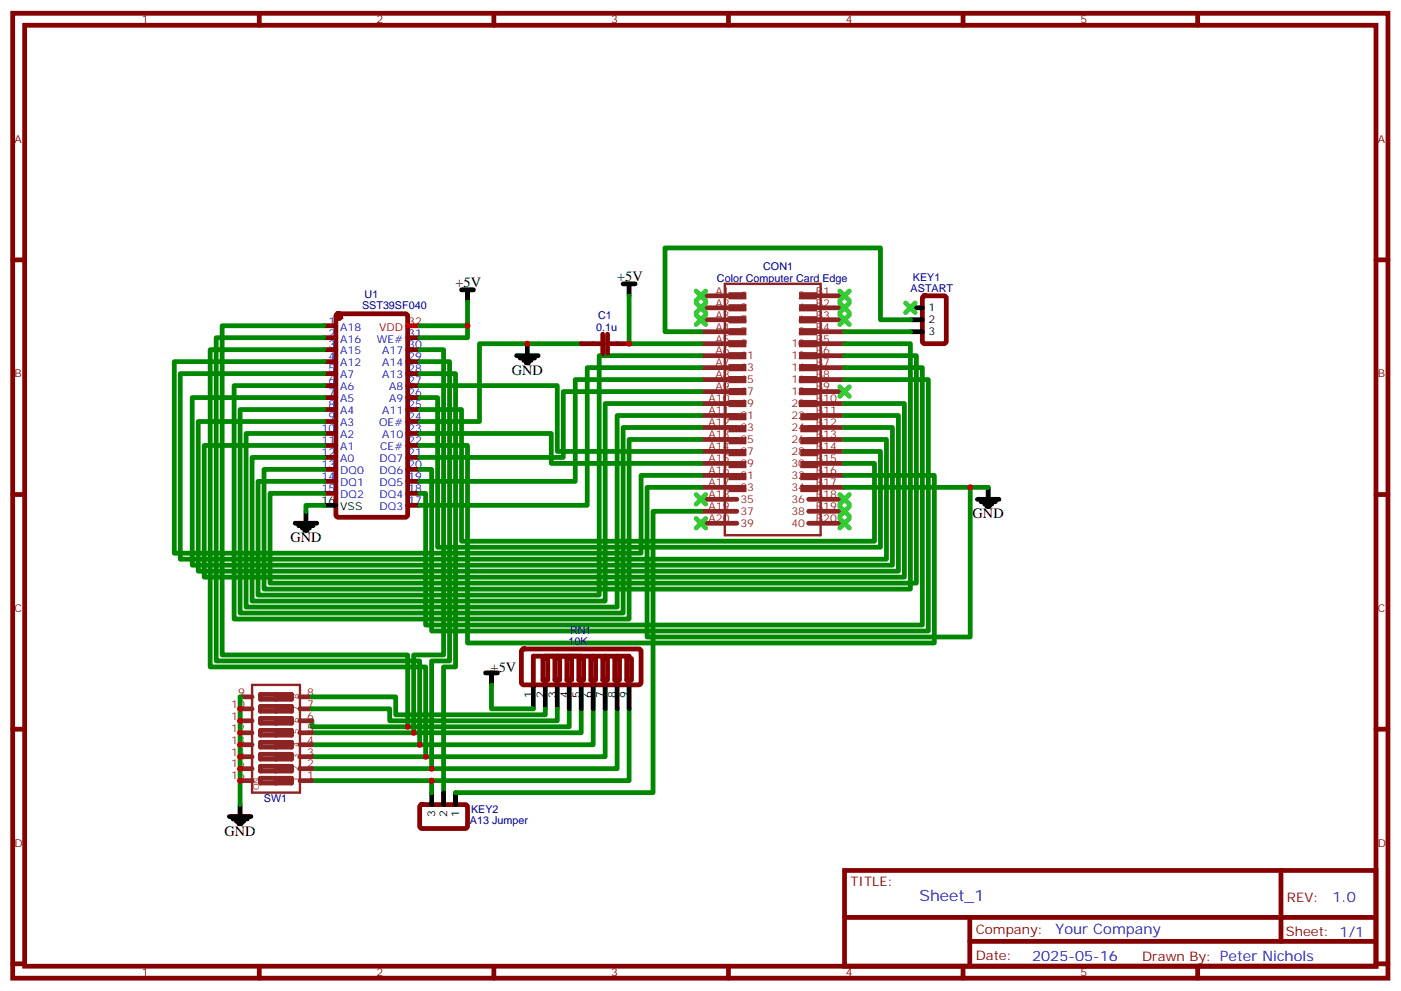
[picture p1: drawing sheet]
<svg xmlns="http://www.w3.org/2000/svg" width="413mm" height="292mm" viewBox="0 0 413 292" stroke-linecap="round" stroke-linejoin="round" font-family="sans-serif">
<g fill="none" stroke="#870000" stroke-width="1.4">
<path d="M3.7 3.9h405.4v284.4h-405.4zM7.3 7.4h398.3v277.3h-398.3zM76.4 3.9v3.5M145.6 3.9v3.5M214.7 3.9v3.5M283.8 3.9v3.5M353 3.9v3.5M3.7 76.6h3.6M405.6 76.6h3.5M95.5 96h3.5M95.5 99.5h3.5M99.2 92.7l.5-.2h19.8l.6 .4 .1 58.8-.5 .7h-20l-.7-.4v-58.8z"/>
<path d="M120.2 99.5h3.5M272.1 87.4l.5-.2h5.6l.7 .4v13l-.5 .6-5.8 .1-.7-.5v-12.9zM95.5 103h3.5M95.5 106.6h3.5M95.5 110.1h3.5M95.5 113.6h3.5M95.5 117.2h3.5M120.2 103h3.5M120.2 106.6h3.5M120.2 110.1h3.5M120.2 113.6h3.5M120.2 117.2h3.5"/>
<path d="M171.3 101.3h3.5M181.9 101.3h3.5M95.5 120.7h3.5M95.5 124.2h3.5M95.5 127.7h3.5M95.5 131.3h3.5M95.5 134.8h3.5M95.5 138.3h3.5M120.2 120.7h3.5M120.2 124.2h3.5M120.2 127.7h3.5M120.2 131.3h3.5"/>
<path d="M120.2 134.8h3.5M120.2 138.3h3.5M3.7 145.7h3.6M95.5 141.9h3.5M95.5 145.4h3.5M120.2 141.9h3.5M120.2 145.4h3.5M120.2 148.9h3.5M405.6 145.7h3.5M153.9 191.4l.5-.2 34.1 .1 .4 .6v9.5l-.7 .4h-34.1l-.4-.7v-9.2zM160 194.1h1.4v6.3h-1.4zM160.7 193.4v.7"/>
<path d="M163.5 194.1h1.5v6.3h-1.5zM164.3 193.4v.7M167.1 194.1h1.4v6.3h-1.4zM167.8 193.4v.7M170.6 194.1h1.4v6.3h-1.4zM171.3 193.4v.7M174.1 194.1h1.4v6.3h-1.4zM174.8 193.4v.7M177.7 194.1h1.4v6.3h-1.4zM178.4 193.4v.7M181.2 194.1h1.4v6.3h-1.4zM181.9 193.4v.7"/>
<path d="M184.7 194.1h1.4v6.3h-1.4zM185.4 194.1v-.7h-28.2v8.4M3.7 214.9h3.6M160.7 200.4v1.4M164.3 200.4v1.4M167.8 200.4v1.4M171.3 200.4v1.4M174.8 200.4v1.4M178.4 200.4v1.4M181.9 200.4v1.4M185.4 200.4v1.4M405.6 214.9h3.5"/>
<path d="M123.9 237.3l.5-.2 13 .1 .4 .6-.1 5.9-.6 .5-13-.1-.4-.6v-5.7zM248.9 256.5h156.7v28.2h-156.7zM377.5 256.5l.1 20.9M249 270.4h156.4M285.8 277.4h119.6M285.8 270.4v14.1M3.7 284h3.6M76.4 284.7v3.6M145.6 284.7v3.6M214.7 284.7v3.6M283.8 284.7v3.6M353 284.7v3.6"/>
<path d="M405.6 284h3.5"/>
</g>
<circle cx="99.9" cy="93.3" r=".53" fill="#870000" stroke="#870000" stroke-width="1.4"/>
<g fill="none" stroke="#000" stroke-width="1.4">
<path d="M136 85.4h3.6M137.8 85.4v3.5M183.7 83.6h3.5M185.4 83.6v3.6M268.3 90.7h3.6M268.3 94.2h3.6M268.3 97.8h3.6M152.3 104.8h6.3M153.3 105.5h4.3M154.4 106.2h2.1M155.1 106.9h.7M155.4 101.3v3.5"/>
<path d="M87 154.2h6.3M88.1 154.9h4.2M89.1 155.6h2.1M89.8 156.3h.7M90.2 150.7v3.5M95.5 148.9h3.5M288.1 147.1h6.3M289.1 147.8h4.3M290.2 148.6h2.1M290.9 149.3h.7M291.3 143.6v3.5M143.1 198.3h3.5"/>
<path d="M144.9 198.3v3.5M157.2 201.8v7.1M160.7 201.8v7.1M164.3 201.8v7.1M167.8 201.8v7.1M171.3 201.8v7.1M174.8 201.8v7.1M178.4 201.8v7.1M181.9 201.8v7.1M185.4 201.8v7.1M70.8 237.1v3.5M127.2 233.6v3.5"/>
<path d="M130.7 233.6v3.5M134.3 233.6v3.5M67.6 240.6h6.3M68.7 241.3h4.2M69.7 242h2.1M70.4 242.7h.7"/>
</g>
<path d="M120.2 96h3.5" fill="none" stroke="#f00" stroke-width="1.4"/>
<path d="M213.6 83.6h28.3v74.1h-28.3zM74.3 201.8h14.1v31.8h-14.1z" fill="none" stroke="#8c2424" stroke-width=".71"/>
<g fill="#8c2424" stroke="#8c2424" stroke-width="1.4">
<path d="M215.4 86.8h3.9v.7h-3.9z"/>
<path d="M215.4 90.3h3.9v.8h-3.9z"/>
<path d="M215.4 93.9h3.9v.7h-3.9z"/>
<path d="M215.4 97.4h3.9v.7h-3.9z"/>
<path d="M215.4 100.9h3.9v.7h-3.9z"/>
<path d="M236.2 86.8h3.9v.7h-3.9z"/>
<path d="M236.2 90.3h3.9v.8h-3.9z"/>
<path d="M236.2 93.9h3.9v.7h-3.9z"/>
<path d="M236.2 97.4h3.9v.7h-3.9z"/>
<path d="M236.2 100.9h3.9v.7h-3.9z"/>
<path d="M236.2 104.5h3.9v.7h-3.9z"/>
<path d="M215.4 104.5h3.9v.7h-3.9z"/>
<path d="M215.4 108h3.9v.7h-3.9z"/>
<path d="M215.4 111.5h3.9v.7h-3.9z"/>
<path d="M215.4 115h3.9v.7h-3.9z"/>
<path d="M215.4 118.6h3.9v.7h-3.9z"/>
<path d="M236.2 108h3.9v.7h-3.9z"/>
<path d="M236.2 111.5h3.9v.7h-3.9z"/>
<path d="M236.2 115h3.9v.7h-3.9z"/>
<path d="M236.2 118.6h3.9v.7h-3.9z"/>
<path d="M236.6 122.4h3.9v.8h-3.9z"/>
<path d="M236.6 126h3.9v.7h-3.9z"/>
<path d="M236.6 129.5h3.9v.7h-3.9z"/>
<path d="M236.6 133h3.9v.7h-3.9z"/>
<path d="M236.6 136.6h3.9v.7h-3.9z"/>
<path d="M236.6 140.1h3.9v.7h-3.9z"/>
<path d="M236.6 143.6h3.9v.7h-3.9z"/>
<path d="M215.4 122.4h3.9v.8h-3.9z"/>
<path d="M215.4 126h3.9v.7h-3.9z"/>
<path d="M215.4 129.5h3.9v.7h-3.9z"/>
<path d="M215.4 133h3.9v.7h-3.9z"/>
<path d="M215.4 136.6h3.9v.7h-3.9z"/>
<path d="M215.4 140.1h3.9v.7h-3.9z"/>
<path d="M215.4 143.6h3.9v.7h-3.9z"/>
<path d="M81.7 205h1.4v.7h-1.4z"/>
<path d="M83.8 205h1.4v.7h-1.4z"/>
<path d="M81.7 208.5h1.4v.7h-1.4z"/>
<path d="M83.8 208.5h1.4v.7h-1.4z"/>
<path d="M81.7 212.1h1.4v.7h-1.4z"/>
<path d="M83.8 212.1h1.4v.7h-1.4z"/>
<path d="M81.7 215.6h1.4v.7h-1.4z"/>
<path d="M83.8 215.6h1.4v.7h-1.4z"/>
<path d="M81.7 219.1h1.4v.7h-1.4z"/>
<path d="M83.8 219.1h1.4v.7h-1.4z"/>
<path d="M81.7 222.6h1.4v.7h-1.4z"/>
<path d="M83.8 222.6h1.4v.7h-1.4z"/>
<path d="M81.7 226.2h1.4v.7h-1.4z"/>
<path d="M83.8 226.2h1.4v.7h-1.4z"/>
<path d="M81.7 229.7h1.4v.7h-1.4z"/>
<path d="M83.8 229.7h1.4v.7h-1.4z"/>
</g>
<g fill="none" stroke="#8c2424" stroke-width="1.4">
<path d="M206.6 87.2h10.6M206.6 90.7h10.6M206.6 94.2h10.6M206.6 97.8h10.6M238.3 87.2h10.6M238.3 90.7h10.6M238.3 94.2h10.6M238.3 97.8h10.6M206.6 101.3h10.6M206.6 104.8h10.6M206.6 108.3h10.6M206.6 111.9h10.6"/>
<path d="M206.6 115.4h10.6M206.6 118.9h10.6M238.3 101.3h10.6M238.3 104.8h10.6M238.3 108.3h10.6M238.3 111.9h10.6M238.3 115.4h10.6M238.3 118.9h10.6M206.6 122.4h10.6M206.6 126h10.6M206.6 129.5h10.6M206.6 133h10.6"/>
<path d="M206.6 136.6h10.6M238.3 122.4h10.6M238.3 126h10.6M238.3 129.5h10.6M238.3 133h10.6M238.3 136.6h10.6M206.6 140.1h10.6M206.6 143.6h10.6M206.6 147.1h10.6M206.6 150.7h10.6M206.6 154.2h10.6M238.3 140.1h10.6"/>
<path d="M238.3 143.6h10.6M238.3 147.1h10.6M238.3 150.7h10.6M238.3 154.2h10.6M70.8 205.4h3.5M70.8 208.9h3.5M70.8 212.4h3.5M70.8 215.9h3.5M70.8 219.5h3.5M76.8 204.6h9.1v1.5h-9.1zM76.8 208.2h9.1v1.4h-9.1zM76.8 211.7h9.1v1.4h-9.1z"/>
<path d="M76.8 215.2h9.1v1.4h-9.1zM76.8 218.8h9.1v1.4h-9.1zM81.4 204.6v1.5M81.4 208.2v1.4M81.4 211.7v1.4M81.4 215.2v1.4M81.4 218.8v1.4M83.1 205h.7M83.1 205.7h.7M83.1 208.5h.7M83.1 209.2h.7M83.1 212.1h.7"/>
<path d="M83.1 212.8h.7M83.1 215.6h.7M83.1 216.3h.7M83.1 219.1h.7M83.1 219.8h.7M88.4 205.4h3.5M88.4 208.9h3.5M88.4 212.4h3.5M88.4 215.9h3.5M88.4 219.5h3.5M70.8 223h3.5M70.8 226.5h3.5"/>
<path d="M70.8 230h3.5M76.8 222.3h9.1v1.4h-9.1zM76.8 225.8h9.1v1.4h-9.1zM76.8 229.3h9.1v1.5h-9.1zM81.4 222.3v1.4M81.4 225.8v1.4M81.4 229.3v1.5M83.1 222.6h.7M83.1 223.3h.7M83.1 226.2h.7M83.1 226.9h.7M83.1 229.7h.7"/>
<path d="M83.1 230.4h.7M88.4 223h3.5M88.4 226.5h3.5M88.4 230h3.5"/>
</g>
<g fill="none" stroke="#008700" stroke-width="1.4">
<path d="M95.5 96h-30v97h54.7v21.2M95.5 99.5h-31.8v95.3h60v24.7M137.8 88.9v7.1h-14.1M137.8 96v3.5h-14.1M185.4 87.2v14.1h21.2M248.9 97.8h19.4M268.3 94.2h-8.8v-21.1h-63.5v24.7h10.6M95.5 113.6h-26.5v68.8h116.4v-52.9h21.2M95.5 103h-33.6v93.5h63.5v26.5M95.5 117.2h-38.8v49.3h206.3v-40.5h-14.1M95.5 110.1h-42.4v54.7h208.2v-35.3h-12.4M95.5 106.6h-44.1v56.4h137.5v-22.9h17.7"/>
<path d="M123.7 113.6h40.6v19.4h42.3M123.7 103h7v90h-8.8v22.9M123.7 106.6h8.8v88.2h-5.3v31.7M123.7 110.1h10.6v86.4h-3.6v37.1M123.7 117.2h5.3v44.1h130.5v-28.3h-10.6M171.3 101.3h-30v22.9h-17.6M206.6 115.4h-40.6v19.4h-42.3M206.6 111.9h-37.1v30h-45.8M206.6 108.3h-33.5v40.6h-49.4M206.6 104.8h-30v70.6h-100.5v-33.5h19.4M206.6 118.9h-28.2v58.2h-104.1v-42.3h21.2M248.9 101.3h19.4v72.3h-190.5v-35.3h17.7"/>
<path d="M248.9 104.8h21.2v67h-190.5v-26.4h15.9M248.9 118.9h17.7v51.2h-206.4v-38.8h35.3M248.9 108.3h23v75.9h-146.5v-38.8h-1.7M248.9 111.9h24.7v74h-146.4v-47.6h-3.5M95.5 120.7h-24.7v60h112.9v-54.7h22.9M123.7 127.7h38.8v8.9h44.1M123.7 120.7h12.3v38.8h121.7v-22.9h-8.8M123.7 131.3h14.1v58.2h137.6v-49.4h-26.5M206.6 122.4h-24.7v56.5h-109.4v-51.2h23M248.9 122.4h15.9v45.9h-206.4v-44.1h37.1M95.5 148.9h-5.3v1.8M206.6 143.6h-15.9v44.1h95.3v-44.1"/>
<path d="M206.6 150.7h-14.1v82.9h-58.2M248.9 143.6h42.4M70.8 205.4v31.7M91.9 208.9h23v3.5h49.4v-3.5M91.9 205.4h24.7v5.2h44.1v-1.7M144.9 201.8v7.1h12.3M167.8 208.9v5.3h-75.9v-1.8M171.3 208.9v7h-79.4M174.8 208.9v10.6h-82.9M178.4 208.9v14.1h-86.5M181.9 208.9v17.6h-90M185.4 208.9v21.1h-93.5"/>
<path d="M127.2 230v3.6"/>
</g>
<g fill="none" stroke="#3c3" stroke-width="1.4">
<path d="M205.2 85.8l2.8 2.8M205.2 89.3l2.8 2.8M205.2 92.8l2.8 2.8M208 85.8l-2.8 2.8M208 89.3l-2.8 2.8M208 92.8l-2.8 2.8M247.5 85.8l2.8 2.8M247.5 92.8l2.8 2.8M247.5 89.3l2.8 2.8M250.3 85.8l-2.8 2.8M250.3 92.8l-2.8 2.8M250.3 89.3l-2.8 2.8"/>
<path d="M266.9 89.3l2.8 2.8M269.7 89.3l-2.8 2.8M247.5 114l2.8 2.8M250.3 114l-2.8 2.8M205.2 145.7l2.8 2.9M205.2 152.8l2.8 2.8M208 145.7l-2.8 2.9M208 152.8l-2.8 2.8M247.5 152.8l2.8 2.8M247.5 145.7l2.8 2.9M247.5 149.3l2.8 2.8M250.3 152.8l-2.8 2.8"/>
<path d="M250.3 145.7l-2.8 2.9M250.3 149.3l-2.8 2.8"/>
</g>
<path d="M177.7 98.5v5.6M179.1 98.5v5.6M174.8 101.3h2.9M179.1 101.3h2.8" fill="none" stroke="#a10000" stroke-width="1.4"/>
<g fill="#c00">
<circle cx="137.8" cy="96" r=".88"/>
<circle cx="286" cy="143.6" r=".88"/>
<circle cx="155.4" cy="101.3" r=".88"/>
<circle cx="185.4" cy="101.3" r=".88"/>
<circle cx="121.9" cy="215.9" r=".88"/>
<circle cx="70.8" cy="208.9" r=".88"/>
<circle cx="70.8" cy="212.4" r=".88"/>
<circle cx="70.8" cy="215.9" r=".88"/>
<circle cx="70.8" cy="219.5" r=".88"/>
<circle cx="70.8" cy="223" r=".88"/>
<circle cx="70.8" cy="226.5" r=".88"/>
<circle cx="70.8" cy="230" r=".88"/>
<circle cx="127.2" cy="230" r=".88"/>
<circle cx="127.2" cy="226.5" r=".88"/>
<circle cx="125.4" cy="223" r=".88"/>
<circle cx="123.7" cy="219.5" r=".88"/>
<circle cx="120.2" cy="214.2" r=".88"/>
</g>
<text font-size="4.6" fill="#00f" x="271" y="265.5">Sheet_1</text>
<g font-size="4.2">
<text x="181.9" y="82.9">+5V</text>
<text x="134.3" y="84.7">+5V</text>
<text x="150.8" y="110.5">GND</text>
<text x="286.7" y="152.8">GND</text>
<text x="85.6" y="159.8">GND</text>
<text x="144.6" y="198">+5V</text>
<text x="66.2" y="246.3">GND</text>
</g>
<g font-size="4.2" fill="#00f">
<text x="392.7" y="265.8">1.0</text>
<text x="311.1" y="275.3">Your Company</text>
<text x="304.2" y="283.1">2025-05-16</text>
</g>
<g font-size="3.9" fill="#800">
<text x="250.7" y="261.1">TITLE:</text>
<text x="379.3" y="265.8">REV:</text>
<text x="287.6" y="275.3">Company:</text>
<text x="379" y="275.9">Sheet: 1/1</text>
<text x="287.6" y="283">Date:</text>
<text x="336.6" y="283.1">Drawn By: Peter Nichols</text>
</g>
<g font-size="3.2" fill="#800">
<text x="41.8" y="6.9">1</text>
<text x="111" y="6.9">2</text>
<text x="180.1" y="6.9">3</text>
<text x="249.3" y="6.9">4</text>
<text x="318.4" y="6.9">5</text>
<text x="4.3" y="42">A</text>
<text x="406.1" y="42">A</text>
<text x="4.3" y="111.2">B</text>
<text x="406.1" y="111.2">B</text>
<text x="4.3" y="180.3">C</text>
<text x="406.1" y="180.3">C</text>
<text x="4.3" y="249.4">D</text>
<text x="406.1" y="249.4">D</text>
<text x="41.8" y="287.7">1</text>
<text x="111" y="287.7">2</text>
<text x="180.1" y="287.7">3</text>
<text x="249.3" y="287.7">4</text>
<text x="318.4" y="287.7">5</text>
</g>
<g font-size="3.2" fill="#000080">
<text x="211.3" y="83.1">Color Computer Card Edge</text>
<text x="224.9" y="79.6">CON1</text>
<text x="269" y="82.7">KEY1</text>
<text x="107.5" y="88">U1</text>
<text x="268.4" y="86.1">ASTART</text>
<text x="106.7" y="91.2">SST39SF040</text>
<text x="176.3" y="94.1">C1</text>
<text x="175.7" y="97.4">0.1u</text>
<text x="167.6" y="190.2">10K</text>
<text x="168" y="186.9">RN1</text>
<text x="77.8" y="236.5">SW1</text>
<text x="138.8" y="239.6">KEY2</text>
<text x="138.5" y="242.9">A13 Jumper</text>
</g>
<g font-size="3.2" fill="#8d2323">
<text x="210.9" y="86.8">A1</text>
<text x="218.2" y="88.2">1</text>
<text x="235.3" y="88.2">2</text>
<text x="240.5" y="86.8">B1</text>
<text x="210.9" y="90.3">A2</text>
<text x="210.9" y="93.9">A3</text>
<text x="218.2" y="91.8">3</text>
<text x="218.2" y="95.3">5</text>
<text x="235.3" y="95.3">6</text>
<text x="235.3" y="91.8">4</text>
<text x="240.5" y="93.9">B3</text>
<text x="240.5" y="90.3">B2</text>
<text x="210.9" y="97.4">A4</text>
<text x="210.9" y="100.9">A5</text>
<text x="218.2" y="98.8">7</text>
<text x="235.3" y="98.8">8</text>
<text x="240.5" y="100.9">B5</text>
<text x="240.5" y="97.4">B4</text>
<text x="210.9" y="104.5">A6</text>
<text x="210.9" y="108">A7</text>
<text x="218.2" y="102.3">9</text>
<text x="218.2" y="105.9">11</text>
<text x="233.2" y="102.3">10</text>
<text x="233.2" y="105.9">12</text>
<text x="240.5" y="104.5">B6</text>
<text x="240.5" y="108">B7</text>
<text x="210.9" y="111.5">A8</text>
<text x="218.2" y="109.4">13</text>
<text x="218.2" y="112.9">15</text>
<text x="233.2" y="109.4">14</text>
<text x="233.2" y="112.9">16</text>
<text x="240.5" y="111.5">B8</text>
<text x="208.9" y="118.6">A10</text>
<text x="210.9" y="115">A9</text>
<text x="218.2" y="116.5">17</text>
<text x="218.2" y="120">19</text>
<text x="233.2" y="116.5">18</text>
<text x="233.2" y="120">20</text>
<text x="240.5" y="115">B9</text>
<text x="240.5" y="118.6">B10</text>
<text x="208.9" y="122.1">A11</text>
<text x="208.9" y="125.6">A12</text>
<text x="218.2" y="123.5">21</text>
<text x="233.2" y="123.5">22</text>
<text x="240.5" y="122.1">B11</text>
<text x="240.5" y="125.6">B12</text>
<text x="208.9" y="129.2">A13</text>
<text x="218.2" y="127">23</text>
<text x="218.2" y="130.6">25</text>
<text x="233.2" y="127">24</text>
<text x="233.2" y="130.6">26</text>
<text x="240.5" y="129.2">B13</text>
<text x="208.9" y="132.7">A14</text>
<text x="208.9" y="136.2">A15</text>
<text x="218.2" y="134.1">27</text>
<text x="218.2" y="137.6">29</text>
<text x="233.2" y="134.1">28</text>
<text x="233.2" y="137.6">30</text>
<text x="240.5" y="132.7">B14</text>
<text x="240.5" y="136.2">B15</text>
<text x="208.9" y="139.7">A16</text>
<text x="208.9" y="143.3">A17</text>
<text x="218.2" y="141.1">31</text>
<text x="233.2" y="141.1">32</text>
<text x="240.5" y="139.7">B16</text>
<text x="240.5" y="143.3">B17</text>
<text x="208.9" y="146.8">A18</text>
<text x="218.2" y="144.7">33</text>
<text x="218.2" y="148.2">35</text>
<text x="233.2" y="144.7">34</text>
<text x="233.2" y="148.2">36</text>
<text x="240.5" y="146.8">B18</text>
<text x="208.9" y="150.3">A19</text>
<text x="208.9" y="153.8">A20</text>
<text x="218.2" y="151.7">37</text>
<text x="218.2" y="155.3">39</text>
<text x="233.2" y="151.7">38</text>
<text x="233.2" y="155.3">40</text>
<text x="240.5" y="150.3">B19</text>
<text x="240.5" y="153.8">B20</text>
<text x="68.1" y="208.5">10</text>
<text x="70.2" y="205">9</text>
<text x="90.5" y="208.5">7</text>
<text x="90.5" y="205">8</text>
<text x="68.1" y="212.1">11</text>
<text x="68.1" y="215.6">12</text>
<text x="90.5" y="215.6">5</text>
<text x="90.5" y="212.1">6</text>
<text x="68.1" y="219.1">13</text>
<text x="90.5" y="219.1">4</text>
<text x="68.1" y="222.6">14</text>
<text x="68.1" y="226.2">15</text>
<text x="90.5" y="226.2">2</text>
<text x="90.5" y="222.6">3</text>
<text x="68.1" y="229.7">16</text>
<text x="90.5" y="229.7">1</text>
</g>
<g font-size="3.2" fill="#00f">
<text x="96.8" y="95.6">1</text>
<text x="96.8" y="99.2">2</text>
<text x="100.3" y="97.4">A18</text>
<text x="100.3" y="100.9">A16</text>
<text x="111.1" y="100.9">WE#</text>
<text x="120.3" y="99.2">31</text>
<text x="96.8" y="102.7">3</text>
<text x="96.8" y="106.2">4</text>
<text x="100.3" y="104.5">A15</text>
<text x="100.3" y="108">A12</text>
<text x="112.6" y="108">A14</text>
<text x="112.6" y="104.5">A17</text>
<text x="120.3" y="106.2">29</text>
<text x="120.3" y="102.7">30</text>
<text x="96.8" y="109.7">5</text>
<text x="96.8" y="113.3">6</text>
<text x="100.3" y="111.5">A7</text>
<text x="112.6" y="111.5">A13</text>
<text x="120.3" y="113.3">27</text>
<text x="120.3" y="109.7">28</text>
<text x="96.8" y="116.8">7</text>
<text x="100.3" y="115">A6</text>
<text x="100.3" y="118.6">A5</text>
<text x="114.7" y="118.6">A9</text>
<text x="114.7" y="115">A8</text>
<text x="120.3" y="116.8">26</text>
<text x="96.8" y="120.3">8</text>
<text x="96.8" y="123.9">9</text>
<text x="100.3" y="122.1">A4</text>
<text x="100.3" y="125.6">A3</text>
<text x="111.7" y="125.6">OE#</text>
<text x="112.6" y="122.1">A11</text>
<text x="120.3" y="123.9">24</text>
<text x="120.3" y="120.3">25</text>
<text x="94.8" y="127.4">10</text>
<text x="94.8" y="130.9">11</text>
<text x="100.3" y="129.2">A2</text>
<text x="112.6" y="129.2">A10</text>
<text x="120.3" y="130.9">22</text>
<text x="120.3" y="127.4">23</text>
<text x="94.8" y="134.4">12</text>
<text x="94.8" y="138">13</text>
<text x="100.3" y="132.7">A1</text>
<text x="100.3" y="136.2">A0</text>
<text x="111.9" y="136.2">DQ7</text>
<text x="112" y="132.7">CE#</text>
<text x="120.3" y="138">20</text>
<text x="120.3" y="134.4">21</text>
<text x="94.8" y="141.5">14</text>
<text x="100.3" y="139.7">DQ0</text>
<text x="100.3" y="143.3">DQ1</text>
<text x="111.9" y="143.3">DQ5</text>
<text x="111.9" y="139.7">DQ6</text>
<text x="120.3" y="141.5">19</text>
<text x="94.8" y="145">15</text>
<text x="100.3" y="146.8">DQ2</text>
<text x="111.9" y="146.8">DQ4</text>
<text x="120.3" y="148.6">17</text>
<text x="120.3" y="145">18</text>
<text x="111.9" y="150.3">DQ3</text>
</g>
<g font-size="3.2" fill="#f00">
<text x="120.3" y="95.6">32</text>
<text x="111.8" y="97.4">VDD</text>
</g>
<g font-size="3.2">
<text x="273.6" y="91.8">1</text>
<text x="273.6" y="95.3">2</text>
<text x="273.6" y="98.8">3</text>
<text x="94.8" y="148.6">16</text>
<text x="100.3" y="150.3">VSS</text>
<text x="156.8" y="205.6" transform="rotate(-90 156.8 205.6)">1</text>
<text x="160.4" y="205.6" transform="rotate(-90 160.4 205.6)">2</text>
<text x="163.9" y="205.6" transform="rotate(-90 163.9 205.6)">3</text>
<text x="167.4" y="205.6" transform="rotate(-90 167.4 205.6)">4</text>
<text x="171" y="205.6" transform="rotate(-90 171 205.6)">5</text>
<text x="174.5" y="205.6" transform="rotate(-90 174.5 205.6)">6</text>
<text x="178" y="205.6" transform="rotate(-90 178 205.6)">7</text>
<text x="181.5" y="205.6" transform="rotate(-90 181.5 205.6)">8</text>
<text x="185.1" y="205.6" transform="rotate(-90 185.1 205.6)">9</text>
<text x="128.3" y="240.9" transform="rotate(-90 128.3 240.9)">3</text>
<text x="131.8" y="240.9" transform="rotate(-90 131.8 240.9)">2</text>
<text x="135.3" y="240.9" transform="rotate(-90 135.3 240.9)">1</text>
</g>
<g font-size="2.5" fill="#8d2323">
<text x="88.1" y="209.6" transform="rotate(-90 88.1 209.6)">7</text>
<text x="88.1" y="206.1" transform="rotate(-90 88.1 206.1)">8</text>
<text x="88.1" y="213.1" transform="rotate(-90 88.1 213.1)">6</text>
<text x="88.1" y="220.2" transform="rotate(-90 88.1 220.2)">4</text>
<text x="88.1" y="216.3" transform="rotate(-90 88.1 216.3)">5</text>
<text x="88.1" y="227.2" transform="rotate(-90 88.1 227.2)">2</text>
<text x="88.1" y="223.7" transform="rotate(-90 88.1 223.7)">3</text>
<text x="76.4" y="232.9" transform="rotate(-90 76.4 232.9)">ON</text>
<text x="88.1" y="230.4" transform="rotate(-90 88.1 230.4)">1</text>
</g>
</svg>
